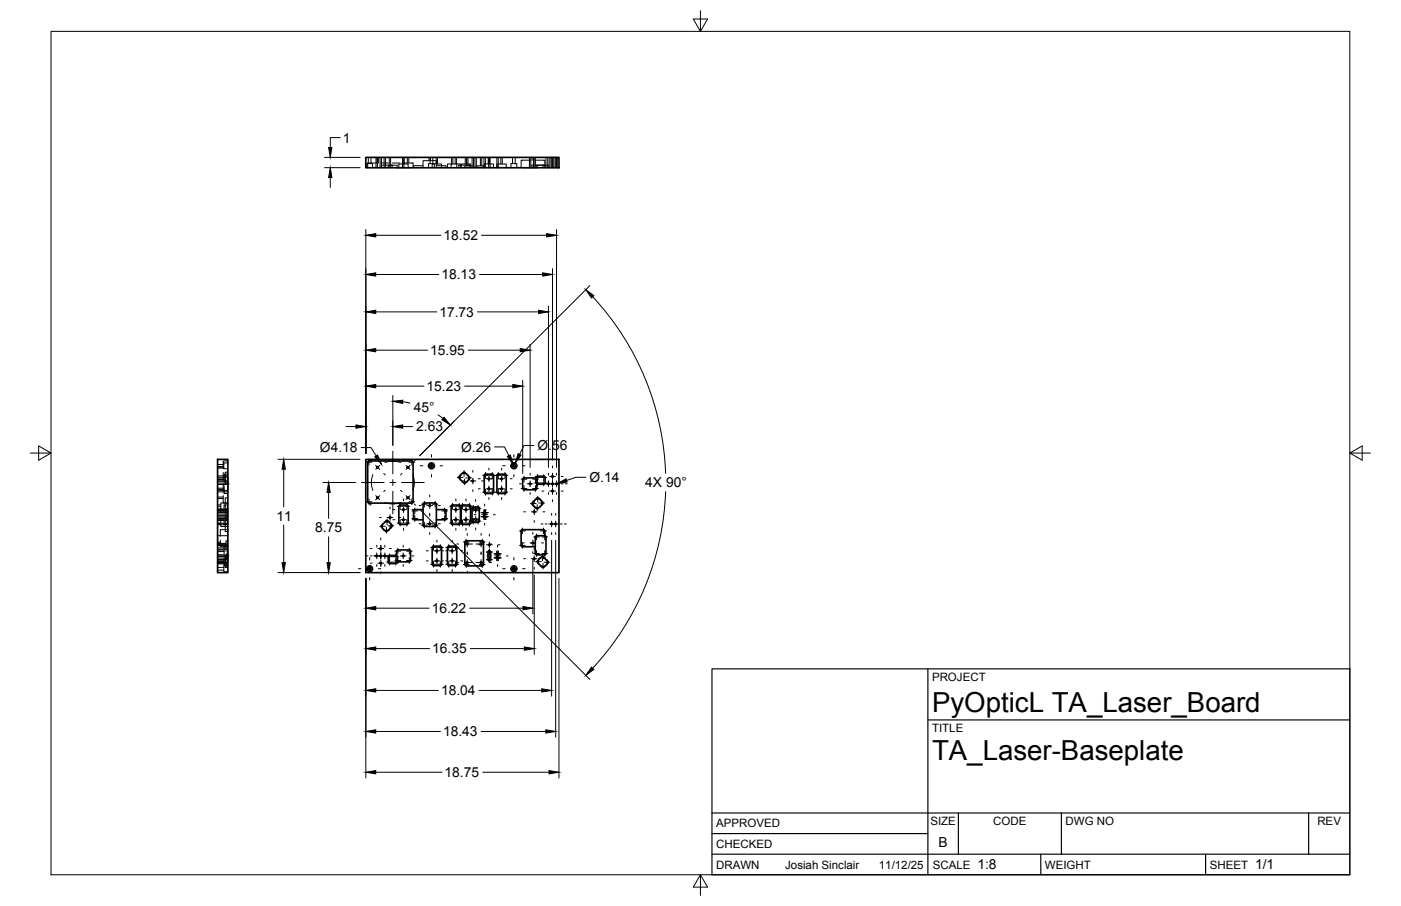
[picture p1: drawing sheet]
<svg xmlns="http://www.w3.org/2000/svg" width="432mm" height="279mm" viewBox="0 0 432 279" stroke-linecap="round" stroke-linejoin="round" font-family="sans-serif">
<!-- layer: Visible -->
<g fill="none" stroke="#000" stroke-width=".51">
<path d="M112.7 48.5h59.6v3.2h-59.6zM67.1 141.7h3.1v34.9h-3.1zM112.7 141.7h59.6v34.9h-59.6zM113.4 142.3l.3-.1h13.4l.2 .4v12.4l-.4 .2-13.4-.1-.2-.3zM123.3 155.7h2.1l.4 .4-.1 5.4-.3 .2h-2.1M123.3 155.7l-.4 .4v5.2l.4 .4M130.4 157.2h-2.6l-.4 .4v2.3l.2 .3 2.8 .1M134.5 155.5v1.7M134.5 155.5l-.4-.4h-3.3l-.4 .2v6.7l.4 .3 3.3 .1 .4-.4M137 157.2h-2.5v4.8M137 157.2l.4 .4v2.3l-.4 .4M139.1 155.9l2.5-.2 .3 .2v5.4l-.2 .4h-2.2l-.4-.2z"/>
<path d="M142.7 145.8l-1.1 1.1-.2 .4 1.5 1.6M142.8 145.7h.5M142.9 148.9h.6M143.3 145.8l1.5 1.5-.1 .4-1.2 1.2M145 156.1v5.2M145.1 156.1l-.2-.3-2.3-.1-.4 .4v5.4l.4 .2h2.1l.4-.4M145.6 156.6l.3-.2h1.5l.3 .2v4.1l-.2 .3-1.6 .1-.3-.2zM149.1 159.3l.6 .1-.5 .1zM149.2 158.2h.4M149.2 158.2l-.1-.2h.5v.2M149.2 146.6l.1 5.2 .3 .4h2.1l.4-.2v-5.4M149.6 146.2h2.1"/>
<path d="M149.7 146.2l-.4 .4M151.7 146.2l.4 .4M153.2 146.6v5.2l.3 .4h2.1l.4-.2v-5.4M153.5 146.2h2.1M153.6 146.2l-.4 .4M155.6 146.2l.4 .4M165.2 147.4h-3.9l-.2 .4v2.8l.4 .4h3.5l.4-.4v-1.3M165.3 147l.4-.1h2.1l.2 .4-.1 1.8-.3 .3-2.1-.1-.3-.4zM165.5 153.7l.5-.1 1.3 1.4-.1 .4-1.5 1.5-.4-.1-1.3-1.4 .1-.4zM117.6 162.6l1.2 1.2h.6M117.6 162v.6M119 160.7l-1.4 1.4"/>
<path d="M119 160.6h.6l1.3 1.4-.1 .4-1.4 1.4M120 173.8h2M122 171.3h-2l-.3 .2v1.9l.3 .4M122 171.3h.2M122.2 171.3v-1.3l.2-.4h4l.2 .4-.1 2.9M122.2 171.3l.2 .4v1.7l-.4 .4M122.4 173.2h.2M122.6 173.3h3.6M126.6 172.9l-.4 .3M133.2 174v-5.2l.4-.4h2.1l.3 .2 .1 5.4M133.2 174l.4 .4h2.1l.4-.4M134.5 160.3h2.5"/>
<path d="M137.9 174v-5.2l.4-.4h2.1l.3 .2 .1 5.4M137.9 174l.4 .4h2.1l.4-.4M143.3 167.2v6.9M143.3 167.1l.4-.3h4.9l.4 .3v7.2l-.4 .2h-4.9l-.4-.4M150.5 170.1l.5-.2 .2 .4v2.3l-.4 .4-.4-.4zM153.2 170.9h.3M153.2 172.2h.3M153.2 170.9v-.2h.4v.2M153.2 172.2v-.3l.4 .1v.2M161 163.3h6.5l.4 .4v1.5M161 163.3l-.4 .4v4.5l.4 .4M165 168.6v2.1"/>
<path d="M165 170.7l.4 .4M165.4 171.1h2.5M165.7 173l1.2-1.3 .4-.1 1.7 1.7-.1 .4-1.4 1.3-.4-.1-1.4-1.4M165.7 172.9v.6M167.9 165.2h-2.5l-.4 .2v3.2h-4M167.9 165.2h.1M167.9 165.2l.4 .4v5.1M168.3 170.7l-.4 .4"/>
<circle cx="116.4" cy="144.1" r=".22"/>
<circle cx="116.4" cy="153.5" r=".22"/>
<circle cx="120.2" cy="159.6" r=".22"/>
<circle cx="124.4" cy="157.2" r=".22"/>
<circle cx="125.8" cy="144.1" r=".22"/>
<circle cx="125.8" cy="153.5" r=".22"/>
<circle cx="132.5" cy="155.9" r=".22"/>
<circle cx="133" cy="143.6" r=".41"/>
<circle cx="133" cy="143.6" r=".9"/>
<circle cx="140.5" cy="157.2" r=".22"/>
<circle cx="143.6" cy="157.2" r=".22"/>
<circle cx="145.7" cy="148.3" r=".22"/>
<circle cx="146.6" cy="157.3" r=".22"/>
<circle cx="149.4" cy="158.7" r=".22"/>
<circle cx="150.7" cy="150.8" r=".22"/>
<circle cx="150.7" cy="147.6" r=".22"/>
<circle cx="154.6" cy="150.8" r=".22"/>
<circle cx="154.6" cy="147.6" r=".22"/>
<circle cx="158.4" cy="143.6" r=".41"/>
<circle cx="158.4" cy="143.6" r=".9"/>
<circle cx="163.4" cy="149.2" r=".22"/>
<circle cx="164.7" cy="157.9" r=".22"/>
<circle cx="169" cy="149.2" r=".22"/>
<circle cx="170.3" cy="149.2" r=".22"/>
<circle cx="170.3" cy="151.5" r=".22"/>
<circle cx="170.3" cy="146.9" r=".22"/>
<circle cx="171.5" cy="149.2" r=".22"/>
<circle cx="113.9" cy="175.4" r=".41"/>
<circle cx="113.9" cy="175.4" r=".9"/>
<circle cx="116.1" cy="171.4" r=".22"/>
<circle cx="117.4" cy="169.2" r=".22"/>
<circle cx="117.4" cy="173.7" r=".22"/>
<circle cx="117.4" cy="171.4" r=".22"/>
<circle cx="118.6" cy="171.4" r=".22"/>
<circle cx="124.3" cy="171.4" r=".22"/>
<circle cx="124.4" cy="160.3" r=".22"/>
<circle cx="132.5" cy="161.5" r=".22"/>
<circle cx="134.7" cy="169.9" r=".22"/>
<circle cx="134.7" cy="173" r=".22"/>
<circle cx="139.4" cy="173" r=".22"/>
<circle cx="139.4" cy="169.9" r=".22"/>
<circle cx="140.5" cy="160.3" r=".22"/>
<circle cx="143.6" cy="160.3" r=".22"/>
<circle cx="144" cy="167.8" r=".22"/>
<circle cx="144" cy="173.5" r=".22"/>
<circle cx="146.6" cy="160.1" r=".22"/>
<circle cx="148.3" cy="167.8" r=".22"/>
<circle cx="148.3" cy="173.5" r=".22"/>
<circle cx="150.8" cy="168" r=".22"/>
<circle cx="153.4" cy="171.4" r=".22"/>
<circle cx="158.4" cy="175.4" r=".41"/>
<circle cx="158.4" cy="175.4" r=".9"/>
<circle cx="164.2" cy="167.4" r=".22"/>
<circle cx="164.7" cy="172.3" r=".22"/>
<circle cx="170" cy="161.6" r=".22"/>
<circle cx="171.3" cy="161.6" r=".22"/>
</g>
<g fill="#000">
<circle cx="149.1" cy="159.4" r=".25"/>
<circle cx="149.1" cy="158.1" r=".25"/>
<circle cx="149.7" cy="159.4" r=".25"/>
<circle cx="149.7" cy="158.1" r=".25"/>
<circle cx="153" cy="170.8" r=".25"/>
<circle cx="153" cy="172.1" r=".25"/>
<circle cx="153.7" cy="170.8" r=".25"/>
<circle cx="153.7" cy="172.1" r=".25"/>
</g>
<!-- layer: Hidden -->
<g fill="none" stroke="#000" stroke-width=".31">
<path d="M113 51.7v-1.2h1.8v1.2M113.5 48.5v2M114.3 48.5v2M115.9 48.5v3.2M116.2 48.5v1.8h-2.9v1.4M116.3 48.5v3.2M116.6 48.5v1.8M117.1 48.5v3.2M117.3 50.3h2.4M117.5 51.7v-.8h3.4v.8M117.6 48.5v3.2M118.4 48.5v3.2"/>
<path d="M118.8 48.5v3.2M119.7 51.7v-.8h2.7v.8M120 48.5v3.2M120.4 48.5v3.2M120.9 50.3h2.4M122.2 51.7h4.3M122.9 51.7v-1.1h2.9v1.1M124.1 48.5v3.2M124.1 48.5v2.1M124.5 50.3h2.8v1.4M124.5 48.5v3.2M124.6 48.5v2.1"/>
<path d="M125.5 48.5v1.8M126 48.5v1.8M130.4 51.1h-3v.6M130.4 51.7v-2.1h4.1v2.1M132.1 51.7v-1.2h1.8v1.2M132.2 48.5v1.1M132.6 48.5v2M132.7 48.5v1.1M133.2 51.7v-1.1h2.9v1.1M133.4 48.5v2M134.4 48.5v2.1M134.5 51.1h2.9v.6"/>
<path d="M134.9 48.5v2.1M139 51.7v-1.1h2.9v1.1M139 50.6h-1.1v1.1M139.1 48.5v2.1M139.6 48.5v2.1M140.3 48.5v2.1M140.7 48.5v2.1M140.8 50.6v1.1M141.4 51.7v-.8h3.4v.8M142.2 51.7v-1.1h2.8v1.1M143.4 48.5v2.1M143.8 48.5v2.6"/>
<path d="M143.8 48.5v2.1M144.2 48.5v2.6M145.5 48.5v3.2v-.1h2.2v.1M145.5 51.1h-2.2v.6M145.9 48.5v3.2M146.4 48.5v3.1M146.7 51.1h2.3v.6M146.8 48.5v3.1M148.1 48.5v2.6M148.5 48.5v2.6M149.1 51.7v-.2h.6v.2M149.2 48.5v3.2"/>
<path d="M149.2 51.7v-1.1h2.9v1.1M149.6 48.5v3.2M150.4 51.7h.8M150.5 48.5v2.1M150.6 48.5v3.2M150.9 48.5v2.1M151 48.5v3.2M153 51.7v-.2h.7v.2M153.1 48.5v3.2M153.2 51.7v-1.1h2.8v1.1M153.6 48.5v3.2M154.4 48.5v2.1"/>
<path d="M154.8 48.5v2.1M157.5 51.7v-1.2h1.8v1.2M158 48.5v2M158.8 48.5v2M161.1 51.7h4.1v-.8h2.8v.8M163.2 48.5v3.2M163.6 48.5v3.2M163.7 49.4h-3.1v2.3M164 48.5v.9M164.5 48.5l-.1 3.2M164.8 49.4h3.1v2.3M164.9 48.5v3.2"/>
<path d="M165 51.7v-3.1h3.3v3.1M165.2 51.7h.2M165.4 51.7h.1M165.6 50.9v.8M167.3 50.9h-3.3v.8M167.3 50.9h1.7v.8M167.3 50.9v.8M168.8 48.5v3.2M169.3 48.5v3.2M169.8 48.5v3.2M170.1 48.5v3.2M170.2 48.5v3.2"/>
<path d="M170.5 48.5v3.2M171 48.5v3.2M171.3 48.5v3.2M171.5 48.5v3.2M171.8 48.5v3.2M67.1 155.7h1M67.1 159.8h3.1M67.1 159.4h3.1M67.1 158.9h3.1M67.1 158.5h3.1M67.1 158.1h3.1M67.1 157.6h3.1"/>
<path d="M67.1 151.7h3.1M67.1 151.2h3.1M67.1 148.5h3.1M67.1 148.1h3.1M67.1 147.2h3.1M67.1 146.7h3.1M67.1 159.9h3M67.1 157.4h2M67.1 157h2M67.1 153.7h1.7M67.1 153.3h1.7M67.1 156.1h1"/>
<path d="M67.1 144.4h1.7M67.1 143.9h1.7M67.1 144.1h1.9M67.1 143.2h1.9M67.1 157.5h3M67.1 157.1h3M67.1 151h2M67.1 150.6h2M67.1 147.9h2M67.1 147.4h2M67.1 149.4h3.1M67.1 149h3.1"/>
<path d="M68.1 159.3v3.1h2.1M68.8 152.8v2.4h1.4M68.8 145.7v2.4M68.8 149.2v2.4M69.1 149.8v2.4h1.1M69.1 159.3v2.4h1.1M70.1 159.3v1.8h.1M70.2 147.4v3.6M70.2 147.4h.1M70.2 146.9h-.7v2.5h.7M70.2 146.2h-1.1v2.4M70.2 156.4h-.1v1.7"/>
<path d="M70.2 142.8h-1.2v1.7h1.2M70.2 142.2h-1.4v2.3M70.2 157.2h-.6v3.1h.6M70.2 155.1h-2.1v3M70.2 155.7h-1.1v2.4M70.2 149.3h.1M70.2 153.5h-.8v3.4h.8M70.2 145.6h-.8v3.4M70.2 159.2h-.2v.3h.2M70.2 158h-.2v.2h.2M70.2 149.4h.1M70.2 149h.1"/>
<path d="M67.1 161.8h1M67.1 173.9h3.1M67.1 173.5h3.1M67.1 171.6h3.1M67.1 171.2h3.1M67.1 169.4h3.1M67.1 169h3.1M67.1 168.2h3.1M67.1 167.8h3.1M67.1 172.5h3.1M67.1 172.1h3.1M67.1 161.8h3.1"/>
<path d="M67.1 161.3l3.1 .1M67.1 175.8h1.9M67.1 175h1.9M67.1 173.2h2M67.1 172.8h2M67.1 170.1h2M67.1 169.7h2M67.1 160.5h2M67.1 160.1h2M67.1 173.7h2.6M67.1 173.3h2.6M67.1 168h2.6"/>
<path d="M67.1 167.6h2.6M67.1 160.4h3M67.1 167.7h.8M67.1 167.2h.8M67.1 168.8v2.3h3.1M67.9 166.6v2h2.3M69.1 172v2.4h1.1M69.7 171.2v3.3h.5h-1.2v1.8h1.2M70 170.8h.1M70 172.1h.1M70.2 163.3h-2.3v2.1M70.2 166.8h-.5v3.3"/>
<path d="M70.2 168.4h-1.1v2.4M70.2 171.3h-.7v2.5h.7M70.2 171.7v1.6M70.2 169.6v2.1M70.2 171.3h.1M70.2 165.2h-3.1v2.4M70.2 160.5h-.8v3.4h.8M70.2 171.6h-.8v3.4h.8M70.2 169.9v3.1M70.2 170.7h-.2v.2h.2M70.2 171.9h-.2v.3h.2"/>
</g>
<!-- layer: Border -->
<path d="M15.7 9.7h400.3v260.1h-400.3zM215.9 3.3v6.4l-2.2-3.8h4.4l-2.2 3.8M9.4 139.7h6.3l-3.8-2.2v4.4l3.8-2.2M416 139.7l3.8 2.2v-4.4l-3.8 2.2h6.4M215.9 269.8l2.2 3.8h-4.4l2.2-3.8v6.3" fill="none" stroke="#000" stroke-width=".31"/>
<!-- layer: Titleblock -->
<path d="M219.4 206.3h196.6v63.5h-196.6zM286 206.3v63.5M286 222h130M219.4 257.1h66.6M219.4 250.7h196.6M295.4 250.7v12.7M327.1 250.7v12.7M403.3 250.7v12.7M219.4 263.4h196.6M320.8 263.4v6.4M371.6 263.4v6.4" fill="none" stroke="#000" stroke-width=".36"/>
<!-- layer: Smart Centers -->
<g fill="none" stroke="#000" stroke-width=".31">
<path d="M121.1 139.1v7M111.4 148.8h7M112.8 154.7h1.8M112.8 142.5h1.8M113.7 141.6v1.8M113.7 153.9v1.7M114.1 141.8l.4 .4M114.5 155.4l-.4 .4M114.9 146.4l-.4 2v1.5l.4 1.4M115.8 143.5l1.2 1.3M115.8 152.8l1.3 1.3M116.9 159.6h.6"/>
<path d="M117 152.9l-1.2 1.2M117.1 143.5l-1.3 1.3M118.3 146l.4 .4M118.6 155l2.1 .4 2.8-.4M118.6 142.6l2.1-.4 1.5 .1 1.3 .3M118.7 151.2l-.4 .4M119.3 159.6h1.8M120.2 148.8h1.8M120.2 156.3v.6M120.2 158.7v1.8M121.1 147.9v1.8M121.1 151.5v7"/>
<path d="M121.1 157.2h.6M122.4 156.1h1.8M122.9 159.6h.6M123.3 155.2v1.8M123.5 151.2l.4 .4M123.5 157.2h1.8M123.8 148.8h6.9M123.9 146l-.4 .4M124.4 153.9v.6M124.4 156.3v1.8M124.4 159.4v1.8M124.5 156.1h1.8"/>
<path d="M125.1 143.5l1.3 1.3M125.1 152.9l1.3 1.2M125.4 155.2v1.8M126 154.7h1.8M126 142.5h1.8M126.4 152.8l-1.3 1.3M126.4 143.5l-1.3 1.3M126.9 141.6v1.8M126.9 153.9v1.7M127 157.6h1.7M127 159.9h1.7M127 157.2h.6"/>
<path d="M127.2 146.4l.5 2-.5 2.9M127.7 155.4l.4 .4M127.8 156.7v1.8M127.8 159v1.8M128.1 141.8l-.4 .4M129.2 155.9h.6M129.5 143.6h.8M129.9 155.5h1.8M130.8 154.6v1.8M131.6 155.9h1.7M132.1 143.6h1.8M132.4 152.7v.5"/>
<path d="M132.4 155v1.8M132.4 158.3v.9M133 140.2v.8M133 142.7v1.8M133 146.3v.8M133.2 155.5h1.8M134.1 154.6v1.8M135.1 155.9h.6M135.7 143.6h.7M136.2 157.6h1.7M136.2 159.9h1.7M137.1 156.7v1.8"/>
<path d="M137.1 159v1.8M137.2 157.2h.6M138.6 156.1h1.8M139.4 155.2v1.8M139.6 157.2h1.8M140.5 153.9v.6M140.5 156.3v1.8M140.5 159.4v1.8M140.7 156.1h2.8M140.9 147.2h1.8M141.5 155.2v1.8M141.8 146.3v1.8"/>
<path d="M142.1 146h1.8M142.3 148.6h1.8M142.5 148.3h.5M142.6 155.2v1.8M142.7 157.2h1.8M143 145.1v1.8M143.2 147.7v1.8M143.3 157.3h.6M143.5 147.4h1.8M143.6 153.9v.6M143.6 156.3v1.8M143.6 159.4v1.8"/>
<path d="M143.8 156.1h1.7M144.4 146.5v1.8M144.7 155.2v1.8M144.8 148.3h1.8M145 156.7h3.2M145.7 157.3h1.8M145.7 145.1v.5M145.7 147.4v1.8M145.7 151v.6M145.9 155.9v1.7M145.9 159.8v1.8M146.1 158.7h.6"/>
<path d="M146.3 157.2h.6M146.6 154.1v.5M146.6 156.4v1.8M146.6 159.2v1.8M147.3 155.9v1.7M147.3 159.8v1.8M147.4 150.7h.6M147.4 147.6h.6M148.3 159.3h2.2M148.3 158.1h2.2M148.4 148.3h.6M148.5 158.7h1.8"/>
<path d="M148.8 151.8h1.7M148.8 146.6h1.7M149.2 157.2v3M149.3 157.3h.6M149.4 155.4v.6M149.4 157.8v1.8M149.6 157.2v3M149.6 145.7v1.8M149.6 150.9v1.8M149.8 150.7h2.1M149.8 147.6h2.1M150.7 144.4v.5"/>
<path d="M150.7 146.7v1.8M150.7 149.9v1.8M150.7 153.4v.6M150.8 151.8h3.7M150.8 146.6h3.7M151.7 145.7v1.8M151.7 150.9v1.8M152.1 158.7h.6M153.4 150.7h2.1M153.4 147.6h2.1M153.6 145.7v1.8M153.6 150.9v1.8"/>
<path d="M154.6 144.4v.5M154.6 146.7v1.8M154.6 149.9v1.8M154.6 153.4v.6M154.7 151.8h1.8M154.7 146.6h1.8M154.9 143.6h.8M155.6 145.7v1.8M155.6 150.9v1.8M157.3 150.7h.6M157.3 147.6h.6M157.5 143.6h1.8"/>
<path d="M158.4 140.2v.8M158.4 142.7v1.8M158.4 146.3v.8M160.1 149.2h.6M160.6 147.8h1.8M160.6 150.6h1.8M161.1 143.6h.7M161.4 157.8h.6M161.5 146.9v1.8M161.5 149.8v1.7M162.5 149.2h1.8M163.4 145.9v.6"/>
<path d="M163.4 148.3v1.8M163.4 151.9v.6M163.5 155.3h1.7M163.8 157.8h1.7M164.1 147.8h1.8M164.1 150.6h1.8M164.4 154.4v1.8M164.7 154.6v.6M164.7 157v1.7M164.7 156.5h1.8M164.8 147.2h1.7M164.8 148.9h1.7"/>
<path d="M164.8 153.9h1.8M165.1 146.9v1.8M165.1 149.8v1.7M165.6 155.6v1.8M165.7 146.3v3.5M165.7 153v1.8M165.8 149.2h.8M166.1 155.1h1.8M166.7 147.2h1.8M166.7 148.9h1.8M166.9 154.2v1.8M167 151.4h.6"/>
<path d="M167 149.2h.6M167 146.9h.6M167.3 157.8h.6M167.6 146.3v3.5M168.1 149.2h4.3M169 145.9v.6M169 148.3v1.8M169 151.9v.6M169.4 151.4h1.8M169.4 146.9h1.8M170 158.3v.6M170.3 143.7v.6"/>
<path d="M170.3 145.9v1.9M170.3 148.2v2M170.3 150.6v1.9M170.3 154.1v.6M171.3 158.3v.6M171.5 145.9v.6M171.5 148.3v1.8M171.5 151.9v.6M173 151.4h.6M173 149.2h.6M173 146.9h.6M174.2 149.2h.6"/>
<path d="M110.5 175.4h.8M112.9 171.4h.5M113.1 175.4h1.7M113.9 171.9v.8M113.9 174.5v1.8M113.9 178.1v.8M114.1 173.7h.6M114.1 171.4h.6M114.1 169.2h.6M115.2 171.4h4.3M116.1 168.1v.6M116.1 170.5v1.8"/>
<path d="M116.1 174.1v.6M116.5 173.7h1.8M116.5 169.2h1.8M116.6 175.4h.8M117 162.3h1.8M117.4 165.9v.6M117.4 168.1v2M117.4 170.4v2M117.4 172.8v1.9M117.4 176.3v.6M117.9 161.4v1.8M118.2 163.5h1.8"/>
<path d="M118.4 160.9h1.8M118.6 168.1v.6M118.6 170.5v1.8M118.6 174.1v.6M119.1 162.6v1.8M119.2 171.7h1.7M119.2 173.4h1.7M119.3 160v1.8M119.6 162.1h1.8M120 173.7h.6M120 171.4h.6M120 169.2h.6"/>
<path d="M120.1 170.8v3.5M120.2 162.3v.6M120.5 161.2v1.8M121 171.4h.9M121.1 160.3h.6M121.1 171.7h1.8M121.1 173.4h1.8M121.7 172.9h1.8M121.7 170h1.8M122 170.8v3.5M122.4 161.3h1.8M122.6 169.1v1.8"/>
<path d="M122.6 172v1.8M123.3 160.4v1.8M123.4 171.4h1.8M123.5 160.3h1.8M124.3 168.1v.6M124.3 170.5v1.8M124.3 174.1v.6M124.4 163v.6M124.5 161.3h1.8M125.3 172.9h1.7M125.3 170h1.7M125.4 160.4v1.8"/>
<path d="M126.2 169.1v1.8M126.2 172v1.8M127 171.4h.6M127 160.3h.6M129.2 161.5h.6M129.9 161.9h1.8M130.8 161.1v1.7M131.4 173h.6M131.4 169.9h.6M131.6 161.5h1.7M132.4 160.6v1.8M132.4 164.2v.6"/>
<path d="M132.7 174h1.8M132.7 168.8h1.8M133.2 161.9h1.8M133.6 167.9v1.8M133.6 173.1v1.8M133.8 173h1.8M133.8 169.9h1.8M134.1 161.1v1.7M134.7 166.6v.6M134.7 169v1.8M134.7 172.1v1.8M134.7 175.7v.6"/>
<path d="M134.8 174h1.8M134.8 168.8h1.8M135.1 161.5h.6M135.7 167.9v1.8M135.7 173.1v1.8M136.1 173h.6M136.1 169.9h.6M137.2 160.3h.6M137.3 173h.6M137.3 169.9h.6M137.4 174h1.8M137.4 168.8h1.8"/>
<path d="M138.3 167.9v1.8M138.3 173.1v1.8M138.5 173h1.8M138.5 169.9h1.8M138.6 161.3h1.8M139.4 166.6v.6M139.4 169v1.8M139.4 172.1v1.8M139.4 175.7v.6M139.4 160.4v1.8M139.5 174h1.8M139.5 168.8h1.8"/>
<path d="M139.6 160.3h1.8M140.4 167.9v1.8M140.4 173.1v1.8M140.5 163v.6M140.7 161.3h2.8M140.8 173.5h.6M140.8 167.8h.6M141.5 160.4v1.8M142 173h.6M142 169.9h.6M142.6 160.4v1.8M142.7 160.3h1.8"/>
<path d="M142.8 167.2h1.8M142.8 174.1h1.8M143.1 173.5h1.8M143.1 167.8h1.8M143.3 160.1h.6M143.6 163v.6M143.7 166.3v1.7M143.7 173.2v1.8M143.8 161.3h1.7M144 164.5v.6M144 166.9v1.8M144 170.2v.8"/>
<path d="M144 172.6v1.8M144 176.2v.5M144.7 160.4v1.8M145 160.7h3.2M145 173.5h.6M145 167.8h.6M145.7 160.1h1.8M146.3 160.3h.6M146.6 162.8v.6M146.7 173.5h.6M146.7 167.8h.6M147.4 173.5h1.8"/>
<path d="M147.4 167.8h1.8M147.6 168h.5M147.7 167.2h1.8M147.7 174.1h1.8M148.3 164.5v.6M148.3 166.9v1.8M148.3 170.2v.8M148.3 172.6v1.8M148.3 176.2v.5M148.6 166.3v1.7M148.6 173.2v1.8M149.3 160.1h.6"/>
<path d="M149.4 161.4v.6M149.9 168h1.8M149.9 170.2h1.8M149.9 172.6h1.8M150.1 171.4h.6M150.8 169.4v1.8M150.8 171.7v1.8M150.8 164.7v.6M150.8 167.1v1.8M150.8 169.4v1.9M151 173.5h.5M151 167.8h.5"/>
<path d="M152.3 170.8h2.1M152.3 172h2.1M152.5 171.4h1.7M153.2 169.9v3M153.4 168.1v.6M153.4 170.5v1.8M153.4 174.1v.6M153.5 168h.6M153.5 169.9v3M154.9 175.4h.8M156 171.4h.6M157.5 175.4h1.8"/>
<path d="M158.4 171.9v.8M158.4 174.5v1.8M158.4 178.1v.8M160.1 163.7h1.8M160.1 168.2h1.8M161 167.4h.6M161 162.8v1.8M161 167.3v1.8M161.1 175.4h.7M161.4 172.3h.6M163.3 167.4h1.8M163.8 172.3h1.7"/>
<path d="M164.2 164.2v.6M164.2 166.5v1.8M164.2 170.1v.6M164.5 170.7h1.8M164.5 165.6h1.8M164.7 160.5v.6M164.7 169v.6M164.7 171.4v1.8M164.7 175v.6M165.1 173.2h1.8M165.4 164.7v1.8M165.4 169.8v1.8"/>
<path d="M166 172.3v1.8M166.3 172h1.8M166.5 174.6h1.8M166.6 163.7h1.8M166.8 161.6h.5M166.9 167.4h.6M167 170.7h1.8M167 165.6h1.8M167.2 171.1v1.8M167.3 172.3h.6M167.4 173.7v1.8M167.5 162.8v1.8"/>
<path d="M167.7 173.4h1.8M167.9 164.7v1.8M167.9 169.8v1.8M168 161.6h.6M168.6 172.5v1.8M169.1 161.6h3.1M170 160.7v1.8M170 164.3v.5M171.3 160.7v1.8M171.3 164.3v.5M172.7 161.6h.6M173.9 161.6h.6"/>
</g>
<!-- layer: FD_Dimensions -->
<g fill="none" stroke="#000" stroke-width=".31">
<path d="M100 51.7h11M100 48.5h11M101.8 54.8v3M104.8 42.4h-3v3.1M112.8 70.8v69.1M115.8 72.6h20.1M148.4 72.6h20.1M171.5 70.8v73.3M115.8 84.6h19.5M115.8 96.2h18.8M147.2 96.2h18.8M147.8 84.6h19.4"/>
<path d="M169 94.4v49.7M170.3 82.9v59M181.8 88.1l-52.5 52.4M182.7 91.5a84.1 84.1 0 0 1 22.4 54.5M115.8 108h16M115.8 119.1h14.9M143.2 119.1h14.9M144.3 108h16M161.1 117.3v28.7M163.4 106.2v37.9M106.7 131.6h3M111.3 138h3l1.7 2.6"/>
<path d="M121.1 122v15.4M124.1 131.6h3.1M124.1 123.9l2.3 .4M135 127.9l1.5 1.1M152.4 137.8h3.1l1.3 2.7M164.5 137.4h-3l-1.4 2.7M85.7 141.6h25.3M87.4 144.7v11.6M99.5 148.8h10.1M101.3 151.8v8.1M129.3 157.1l52.5 52.4M180.6 147.2h-3.1l-2.9 1"/>
<path d="M205.1 151.6a84.1 84.1 0 0 1-22.4 54.5M85.7 176.6h25.3M87.4 161.9v11.6M101.3 165.5v8M112.8 178.4v61.5M164.2 172.5v16.8M164.7 177.3v24.5M170 166.6v48.1M171.3 166.6v60.8M172.3 178.4v61.5M115.8 187.6h16.4M144.7 187.6h16.5"/>
<path d="M115.8 212.9h19.3M115.8 200h16.6M145 200h16.6M147.6 212.9h19.4M115.8 238.1h20.4M115.8 225.6h19.9M148.3 225.6h19.9M148.8 238.1h20.4"/>
</g>
<g fill="#000" stroke="#000" stroke-width=".31">
<path d="M101.8 51.7l.5 3.1h-1zM101.3 45.5h1l-.5 3zM112.8 72.6l3-.5v1zM168.5 72.1l3 .5-3 .5zM112.8 84.6l3-.5v1.1zM112.8 96.2l3-.5v1zM166 95.7l3 .5-3 .5zM167.2 84.1l3.1 .5-3.1 .6zM180.6 89.3l2.4 1.9-.7 .7zM112.8 108l3-.5v1zM112.8 119.1l3-.5v1zM158.1 118.6l3 .5-3 .5z"/>
<path d="M160.3 107.5l3.1 .5-3.1 .5zM109.7 131l3.1 .6-3.1 .5zM121.1 123.7l3-.3v1zM121.1 131.6l3-.6v1.1zM136.9 128.7l1.9 2.4-2.6-1.7zM159.7 139.9l.9 .4-1.8 2.5zM87.4 141.6l.5 3.1h-1zM101.3 148.8l.5 3h-1zM115.5 140.9l.9-.6 1.2 2.9zM156.4 140.8l.9-.5 .9 3zM171.7 149.1l2.8-1.4 .3 1zM86.9 173.5h1l-.5 3.1z"/>
<path d="M100.8 173.5h1l-.5 3.1zM112.8 200l3-.5v1zM112.8 187.6l3-.6v1.1zM161.2 187l3 .6-3 .5zM161.6 199.5l3.1 .5-3.1 .5zM112.8 212.9l3-.5v1zM167 212.4l3 .5-3 .5zM182.3 205.7l.7 .7-2.4 1.9zM112.8 238.1l3-.5v1.1zM112.8 225.6l3-.5v1zM168.2 225.1l3.1 .5-3.1 .5zM169.2 237.6l3.1 .5-3.1 .6z"/>
</g>
<g font-size="8.5">
<text x="287.3" y="219.5">PyOpticL TA_Laser_Board</text>
<text x="287.3" y="234.5">TA_Laser-Baseplate</text>
</g>
<g font-size="4.3">
<text x="105.6" y="44">1</text>
<text x="136.7" y="74.1">18.52</text>
<text x="136.1" y="86.1">18.13</text>
<text x="135.4" y="97.7">17.73</text>
<text x="132.6" y="109.5">15.95</text>
<text x="131.5" y="120.6">15.23</text>
<text x="127.6" y="127.1">45°</text>
<text x="128.3" y="133">2.63</text>
<text x="98.6" y="139.5">Ø4.18</text>
<text x="142.1" y="139.3">Ø.26</text>
<text x="165.7" y="138.9">Ø.56</text>
<text x="181.7" y="148.7">Ø.14</text>
<text x="198.9" y="150.3">4X 90°</text>
<text x="85.2" y="160.6">11</text>
<text x="97.1" y="164.2">8.75</text>
<text x="133.1" y="189.1">16.22</text>
<text x="133.2" y="201.5">16.35</text>
<text x="135.9" y="214.4">18.04</text>
<text x="136.5" y="227.1">18.43</text>
<text x="137" y="239.6">18.75</text>
<text x="289.3" y="261.2">B</text>
<text x="301.2" y="268.1">1:8</text>
<text x="386.8" y="268.1">1/1</text>
</g>
<g font-size="3.5">
<text x="287.3" y="210.1">PROJECT</text>
<text x="287.3" y="225.8">TITLE</text>
<text x="220.7" y="255.2">APPROVED</text>
<text x="286.7" y="254.5">SIZE</text>
<text x="306.1" y="254.5">CODE</text>
<text x="328.4" y="254.5">DWG NO</text>
<text x="406" y="254.5">REV</text>
<text x="220.7" y="261.5">CHECKED</text>
<text x="220.7" y="267.9">DRAWN</text>
<text x="242" y="267.9">Josiah Sinclair</text>
<text x="270.9" y="267.9">11/12/25</text>
<text x="287.5" y="267.9">SCALE</text>
<text x="322.1" y="267.9">WEIGHT</text>
<text x="372.9" y="267.9">SHEET</text>
</g>
</svg>
